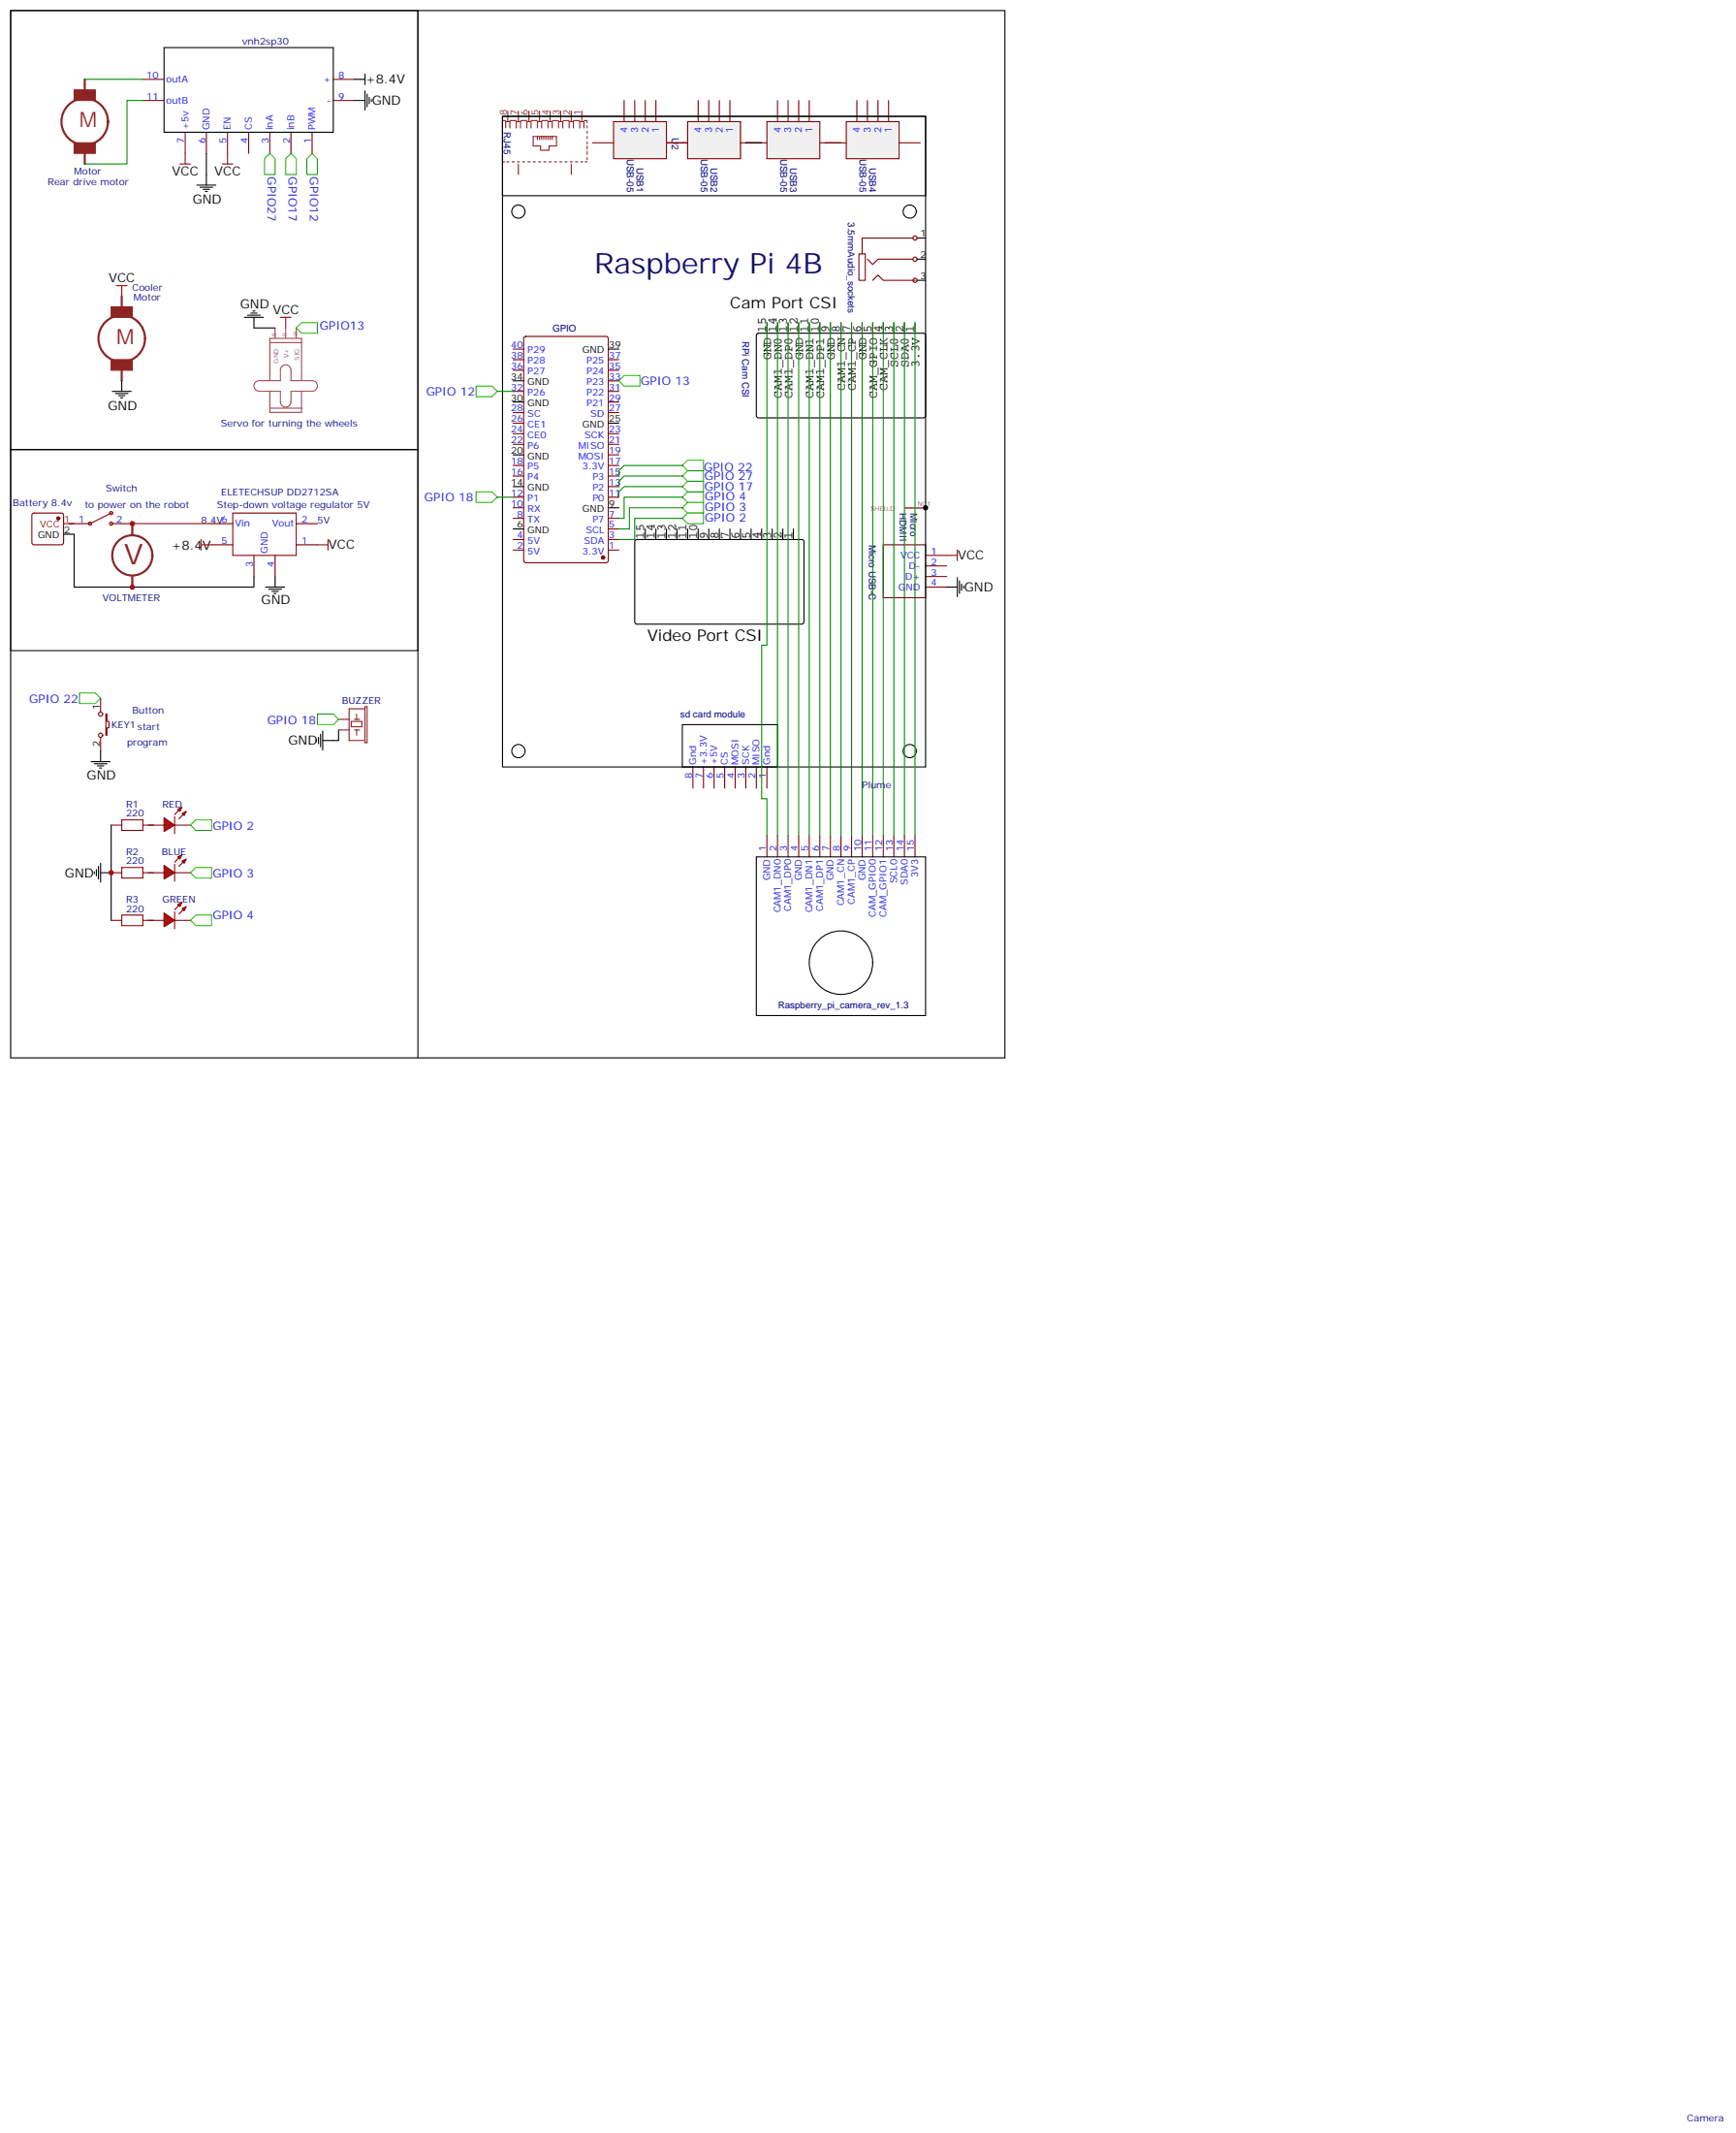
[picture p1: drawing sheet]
<svg xmlns="http://www.w3.org/2000/svg" width="579mm" height="711mm" viewBox="0 0 579 711" stroke-linecap="round" stroke-linejoin="round" font-family="sans-serif">
<path d="M10.9 171.3l.4-.2h9.2l.5 .2 .2 .5v9.2l-.2 .5-.5 .2h-9.2l-.5-.3-.2-.4v-9.2zM70.6 174.6h7M77.6 171.1h21.2v14.1h-21.2zM98.8 174.6h7.1M70.6 181.7h7M84.7 185.2v7.1M91.8 185.2v7.1M98.8 181.7h7.1" fill="none" stroke="#870000" stroke-width=".35"/>
<circle cx="19.4" cy="172.9" r=".53" fill="#870000" stroke="#870000" stroke-width=".35"/>
<path d="M21.2 174.6h3.5" fill="none" stroke="#f00" stroke-width=".35"/>
<path d="M21.2 178.2h3.5" fill="none" stroke="#000" stroke-width=".35"/>
<path d="M44.1 174.6v3.6M44.1 192.3v3.5" fill="none" stroke="#8c2424" stroke-width=".71"/>
<g fill="#8c2424">
<circle cx="44.1" cy="174.6" r=".18"/>
<circle cx="44.1" cy="195.8" r=".18"/>
</g>
<g fill="none" stroke="#8c2424" stroke-width=".71">
<circle cx="28.3" cy="40.6" r="7.8"/>
<circle cx="44.1" cy="185.2" r="6.7"/>
</g>
<g fill="none" stroke="#870000" stroke-width=".35">
<path d="M255.8 278.7v7M259.3 278.7v7M262.9 278.7v7M266.4 278.7v7M269.9 278.7v7M273.4 278.7v7M277 278.7v7M280.5 278.7v7M284 278.7v7M287.5 278.7v7M291.1 278.7v7M294.6 278.7v7"/>
<path d="M298.1 278.7v7M301.7 278.7v7M305.2 278.7v7"/>
</g>
<g fill="none" stroke="#000" stroke-width=".35">
<path d="M252.3 285.7h56.4v53h-56.4z"/>
<circle cx="280.5" cy="321" r="10.6"/>
</g>
<g fill="#8c2424" stroke="#8c2424" stroke-width=".35">
<path d="M24.7 47.6h7.1v3.6h-7.1z"/>
<path d="M24.7 30h7.1v3.5h-7.1z"/>
</g>
<circle cx="28.3" cy="30" r=".18" fill="#8c2424"/>
<g fill="none" stroke="#8c2424" stroke-width=".71">
<path d="M28.3 26.5v3.5M28.3 51.2v3.5"/>
<circle cx="40.6" cy="112.9" r="7.8"/>
</g>
<g fill="#8c2424" stroke="#8c2424" stroke-width=".35">
<path d="M37.1 119.9h7v3.6h-7z"/>
<path d="M37.1 102.3h7v3.5h-7z"/>
</g>
<circle cx="40.6" cy="102.3" r=".18" fill="#8c2424"/>
<path d="M40.6 98.8v3.5M40.6 123.5v3.5" fill="none" stroke="#8c2424" stroke-width=".71"/>
<g fill="none" stroke="#870000" stroke-width=".35">
<path d="M298.1 79.4h7.1M289.3 86.4l1.8 1.8 1.7-1.8h12.4M23 174.6h7M37.1 174.6h7M33.5 232.8v4.6M35.3 238.1h.4v2.5h.7v2.1h-.7v2.5h-.4zM33.5 245.9v4.6"/>
<circle cx="33.5" cy="238.1" r=".71"/>
<circle cx="33.5" cy="245.2" r=".71"/>
</g>
<g fill="none" stroke="#900" stroke-width=".35">
<path d="M37.1 171.1l-7.1 3.5"/>
<circle cx="30" cy="174.6" r=".53"/>
<circle cx="37.1" cy="174.6" r=".53"/>
<circle cx="37.1" cy="171.1" r=".53"/>
</g>
<path d="M90 114.2h10.6M91.8 109.4v3.4M95.3 109.4v3.4M98.8 109.4v3.4M85.2 127.5l1.3-.6h7v-3.5a1.76 1.76 0 0 1 1.8-1.7 1.76 1.76 0 0 1 1.7 1.7v3.5h7.1a1.76 1.76 0 0 1 1.8 1.8 1.76 1.76 0 0 1-1.8 1.8h-7.1v3.5a1.76 1.76 0 0 1-1.7 1.8 1.76 1.76 0 0 1-1.8-1.8v-3.5h-7a1.76 1.76 0 0 1-1.7-1.1 1.76 1.76 0 0 1 .4-1.9zM90 126.9v-14.1h10.6v14.1M90 130.5v7h10.6v-7M90 136.1h10.6" fill="none" stroke="#a64a4a" stroke-width=".35"/>
<path d="M112.9 239.9h3.6M118.2 239.9h1.8M118.9 238.1v1.8M121.7 236.4h-5.2v10.5h5.2M121.7 235.7h.7v11.9h-.7zM112.9 243.4h3.6M117.2 240.6h3.5v1.8h-3.5zM118.2 243.4h1.8M118.9 243.4v1.8" fill="none" stroke="#8c2424" stroke-width=".35"/>
<path d="M305.2 79.4h3.5M305.2 86.4h3.5M305.2 93.5h3.5" fill="none" stroke="#000" stroke-width=".35"/>
<g fill="#f0f0f0" stroke="#870000" stroke-width=".35">
<circle cx="305.2" cy="79.4" r=".71"/>
<circle cx="305.2" cy="86.4" r=".71"/>
<circle cx="305.2" cy="93.5" r=".71"/>
</g>
<g fill="none" stroke="#870000" stroke-width=".35">
<path d="M298.1 79.4h-10.6v5.3h-1v8.8h2.1v-8.8h-1.1M291.1 93.5l1.7-1.8 1.8 1.8h10.6M294.6 181.7h14.1v17.6h-14.1zM308.7 185.2h7.1M308.7 188.7h7.1M308.7 192.3h7.1M308.7 195.8h7.1M231.1 255.8v7M234.6 255.8v7M238.2 255.8v7M241.7 255.8v7M245.2 255.8v7"/>
<path d="M248.7 255.8v7M252.3 255.8v7M255.8 255.8v7"/>
</g>
<path d="M301.8 169.3h6.9" fill="none" stroke="#a64a4a" stroke-width=".35"/>
<path d="M227.6 241.7h31.7v14.1h-31.7z" fill="none" stroke="#000" stroke-width=".35"/>
<g fill="none" stroke="#8c2424" stroke-width=".35">
<path d="M169.4 37v3.6M172.9 37v3.6M176.4 37v3.6M180 37v3.6M183.5 37v3.6M187 37v3.6M190.5 37v3.6M194.1 37v3.6M167.6 42v.7M167.6 43.7v.7M167.6 45.5v.7M167.6 47.3v.7"/>
<path d="M167.6 48.7v1M167.6 50.4v1.1M167.6 52.2v1.1M167.6 53.6v.4h.7M168.7 40.2h-1.1v.7M168.7 42.7v-2.1h1.4v2.1M169 54h.7M170.1 40.2h2.1M170.8 54h.7M172.2 42.7v-2.1h1.4v2.1M172.5 54h.7M172.9 54.7v3.5"/>
<path d="M173.6 40.2h2.1M174.3 54h.7M175.7 42.7v-2.1h1.4v2.1M176.1 54h.7M177.1 40.2h2.1M177.8 54h.7M177.8 45.5h7.8v3.2h-2.5v1.4h-2.8v-1.4h-2.5zM179.2 42.7v-2.1h1.5v2.1M179.2 45.5v1.1M179.6 54h.7M180 45.5v1.1M180.7 40.2h2.1"/>
<path d="M180.7 45.5v1.1M181.4 54h.7M181.4 45.5v1.1M182.1 45.5v1.1M182.8 42.7v-2.1h1.4v2.1M182.8 45.5v1.1M183.1 54h.7M183.5 45.5v1.1M184.2 40.2h2.1M184.2 45.5v1.1M184.9 54h.7M186.3 42.7v-2.1h1.4v2.1"/>
<path d="M186.7 54h.7M187.7 40.2h2.1M188.4 54h.7M189.8 42.7v-2.1h1.4v2.1M190.2 54h.7M190.5 54.7v3.5M191.2 40.2h2.2M191.9 54h.8M193.4 42.7v-2.1h1.4v2.1M193.7 54h.7M194.8 40.2h1v.7M195.1 54h.7"/>
<path d="M195.8 42v.7M195.8 43.7v.7M195.8 45.5v.7M195.8 47.3v.7M195.8 48.7v1M195.8 50.4v1.1M195.8 52.6v.7"/>
</g>
<path d="M204.6 40.6h17.7v12.3h-17.7z" fill="#f0f0f0" stroke="#870000" stroke-width=".35"/>
<path d="M208.2 33.5v7.1M211.7 33.5v7.1M215.2 33.5v7.1M218.8 33.5v7.1M197.6 47.6h7M222.3 47.6h7" fill="none" stroke="#870000" stroke-width=".35"/>
<path d="M229.3 40.6h17.7v12.3h-17.7z" fill="#f0f0f0" stroke="#870000" stroke-width=".35"/>
<path d="M232.9 33.5v7.1M236.4 33.5v7.1M239.9 33.5v7.1M243.5 33.5v7.1M222.3 47.6h7M247 47.6h7" fill="none" stroke="#870000" stroke-width=".35"/>
<path d="M255.8 40.6h17.6v12.3h-17.6z" fill="#f0f0f0" stroke="#870000" stroke-width=".35"/>
<path d="M259.3 33.5v7.1M262.9 33.5v7.1M266.4 33.5v7.1M269.9 33.5v7.1M248.7 47.6h7.1M273.4 47.6h7.1" fill="none" stroke="#870000" stroke-width=".35"/>
<path d="M282.3 40.6h17.6v12.3h-17.6z" fill="#f0f0f0" stroke="#870000" stroke-width=".35"/>
<g fill="none" stroke="#870000" stroke-width=".35">
<path d="M47.7 26.5h7M47.7 33.5h7M111.2 26.5h7M111.2 33.5h7M285.8 33.5v7.1M289.3 33.5v7.1M292.8 33.5v7.1M296.4 33.5v7.1M61.8 44.1v7.1M68.8 44.1v7.1M75.9 44.1v7.1M82.9 44.1v7.1"/>
<path d="M90 44.1v7.1M97 44.1v7.1M104.1 44.1v7.1M275.2 47.6h7.1M299.9 47.6h7.1M171.1 119.9h3.6M171.1 116.4h3.6M174.9 112.4l.5-.2h26.8l.6 .4 .1 74.4-.5 .6-27 .1-.7-.5v-74.3zM202.9 119.9h3.5M171.1 137.6h3.6M171.1 130.5h3.6M171.1 123.5h3.6"/>
<path d="M202.9 137.6h3.5M202.9 134.1h3.5M202.9 130.5h3.5M202.9 127h3.5M202.9 123.5h3.5M171.1 158.8h3.6M171.1 155.2h3.6M171.1 148.2h3.6M171.1 144.6h3.6M171.1 141.1h3.6M202.9 158.8h3.5M202.9 155.2h3.5"/>
<path d="M202.9 151.7h3.5M202.9 148.2h3.5M202.9 144.6h3.5M171.1 179.9h3.6M171.1 172.9h3.6M171.1 165.8h3.6M171.1 169.3h3.6M202.9 179.9h3.5M202.9 176.4h3.5M202.9 172.9h3.5M202.9 165.8h3.5M202.9 162.3h3.5"/>
<path d="M171.1 183.4h3.6M202.9 183.4h3.5"/>
</g>
<g fill="none" stroke="#000" stroke-width=".35">
<path d="M3.6 3.5h331.6v349.3h-331.6zM3.6 3.5h135.8v146.4h-135.8zM54.7 15.9h56.5v28.2h-56.5zM139.4 3.5v349.3M118.2 33.5h3.5M118.2 26.5h3.5M121.7 24.7v3.5M121.7 30.3v6.4M122.4 31.4v4.2M123.2 32.5v2.1M123.9 33.2v.7M167.6 38.8h141.1v217h-141.1z"/>
<path d="M167.6 38.8h141.1v26.5h-141.1zM68.8 51.2v10.5M248.7 47.6h5.3M65.7 61.7h6.3M66.7 62.4h4.2M67.8 63.1h2.1M68.5 63.9h.7M81.5 105.8h6.4M82.6 105.1h4.2M83.6 104.4h2.2M84.3 103.7h.8M84.7 105.8v3.6h7.1"/>
<path d="M202.9 116.4h3.5M252.5 111.3l.5-.2 55.3 .1 .4 .6-.1 27.1-.6 .4h-55.3l-.4-.7v-26.8zM255.8 107.6v3.5M259.3 107.6v3.5M262.9 107.6v3.5M266.4 107.6v3.5M269.9 107.6v3.5M273.4 107.6v3.5M277 107.6v3.5M280.5 107.6v3.5M284 107.6v3.5M287.5 107.6v3.5"/>
<path d="M291.1 107.6v3.5M294.6 107.6v3.5M298.1 107.6v3.5M301.7 107.6v3.5M305.2 107.6v3.5M37.4 130.5h6.4M38.5 131.2h4.2M39.5 131.9h2.2M40.3 132.6h.7M40.6 127v3.5M171.1 127h3.6M171.1 134.1h3.6"/>
<path d="M3.6 149.9h135.8v67.1h-135.8zM171.1 151.7h3.6M202.9 141.1h3.5M24.7 178.2v17.6h60v-3.5M171.1 162.3h3.6M171.1 176.4h3.6M202.9 169.3h3.5M215.2 176.4v3.5M218.8 176.4v3.5M222.3 176.4v3.5M225.8 176.4v3.5M229.3 176.4v3.5"/>
<path d="M232.9 176.4v3.5M236.4 176.4v3.5M239.9 176.4v3.5M243.5 176.4v3.5M247 176.4v3.5M250.5 176.4v3.5M254 176.4v3.5M257.6 176.4v3.5M261.1 176.4v3.5M264.6 176.4v3.5M88.6 195.8h6.3M89.6 196.5h4.3"/>
<path d="M90.7 197.2h2.1M91.4 197.9h.7M91.8 192.3v3.5M211.9 180.1l.5-.2 55.3 .1 .4 .6v27.1l-.7 .4h-55.3l-.4-.7v-26.8zM30.4 254h6.3M31.4 254.7h4.3M32.5 255.4h2.1M33.2 256.1h.7M33.5 250.5v3.5M105.5 246.6v.7M106.2 245.9v2.1M106.9 244.8v4.3"/>
<path d="M107.6 243.8v6.3M112.9 243.4v3.5h-5.3"/>
<circle cx="172.9" cy="70.6" r="2.2"/>
<circle cx="303.4" cy="70.6" r="2.2"/>
<circle cx="172.9" cy="250.5" r="2.2"/>
<circle cx="303.4" cy="250.5" r="2.2"/>
</g>
<circle cx="201.1" cy="185.9" r=".53" fill="#870000" stroke="#870000" stroke-width=".35"/>
<g fill="none" stroke="#008700" stroke-width=".35">
<path d="M28.3 26.5h19.4M47.7 33.5h-5.3v21.2h-14.1M262.9 107.6v171.1M266.4 107.6v171.1M269.9 107.6v171.1M273.4 107.6v171.1M277 107.6v171.1M280.5 107.6v171.1M284 107.6v171.1M287.5 107.6v171.1M291.1 107.6v171.1M294.6 107.6v171.1"/>
<path d="M298.1 107.6v171.1M301.7 107.6v171.1M305.2 107.6v171.1"/>
</g>
<path d="M90 51.2l1.8 1.7v5.3h-3.6v-5.3zM97 51.2l1.8 1.7v5.3h-3.5v-5.3zM104.1 51.2l1.8 1.7v5.3h-3.6v-5.3zM100.6 107.6h5.3v3.5h-5.3l-1.8-1.7zM26.5 231.1h5.3l1.7 1.7-1.7 1.8h-5.3zM105.9 238.1h5.3l1.7 1.8-1.7 1.8h-5.3z" fill="none" stroke="#3c0" stroke-width=".35"/>
<g fill="none" stroke="#c00" stroke-width=".35">
<path d="M60 54.7h3.5M61.8 51.2v3.5M74.1 54.7h3.5M75.9 51.2v3.5M38.8 95.2h3.6M40.6 95.2v3.6M93.5 105.8h3.5M95.3 105.8v3.6M44.1 174.6h26.5M67.1 179.9v3.5M109.4 179.9v3.5M67.1 181.7h3.5"/>
<path d="M105.9 181.7h3.5"/>
</g>
<g fill="#f00" stroke="#870000" stroke-width=".35">
<path d="M54.7 272.7l3.5 2.5-3.5 2.1z"/>
<path d="M58.2 272.3v5.7z"/>
</g>
<g fill="#870000" stroke="#870000" stroke-width=".35">
<path d="M59.7 270.2l-1.5 1.4z"/>
<path d="M59.7 273l1.4-1.4z"/>
</g>
<g fill="#f00" stroke="#870000" stroke-width=".35">
<path d="M59.3 269.9l1.4-.7-.7 1.4z"/>
<path d="M60.7 271.3l1.4-.7-.7 1.4z"/>
</g>
<path d="M49.4 275.2h5.3M58.2 275.2h5.3" fill="none" stroke="#870000" stroke-width=".35"/>
<g fill="#f00" stroke="#870000" stroke-width=".35">
<path d="M54.7 288.6l3.5 2.4-3.5 2.2z"/>
<path d="M58.2 288.2v5.7z"/>
</g>
<g fill="#870000" stroke="#870000" stroke-width=".35">
<path d="M59.7 286.1l-1.5 1.4z"/>
<path d="M59.7 288.9l1.4-1.4z"/>
</g>
<g fill="#f00" stroke="#870000" stroke-width=".35">
<path d="M59.3 285.7l1.4-.7-.7 1.5z"/>
<path d="M60.7 287.2l1.4-.7-.7 1.4z"/>
</g>
<path d="M49.4 291h5.3M58.2 291h5.3" fill="none" stroke="#870000" stroke-width=".35"/>
<g fill="#f00" stroke="#870000" stroke-width=".35">
<path d="M54.7 304.4l3.5 2.5-3.5 2.1z"/>
<path d="M58.2 304.1v5.6z"/>
</g>
<g fill="#870000" stroke="#870000" stroke-width=".35">
<path d="M59.7 302l-1.5 1.4z"/>
<path d="M59.7 304.8l1.4-1.4z"/>
</g>
<g fill="#f00" stroke="#870000" stroke-width=".35">
<path d="M59.3 301.6l1.4-.7-.7 1.4z"/>
<path d="M60.7 303l1.4-.7-.7 1.4z"/>
</g>
<path d="M37.1 275.2h3.5M47.7 275.2h3.5M37.1 291h3.5M47.7 291h3.5M37.1 306.9h3.5M47.7 306.9h7M58.2 306.9h5.3" fill="none" stroke="#870000" stroke-width=".35"/>
<path d="M40.6 273.4h7.1v3.5h-7.1zM40.6 289.3h7.1v3.5h-7.1zM40.6 305.2h7.1v3.5h-7.1z" fill="none" stroke="#a10000" stroke-width=".35"/>
<path d="M315.8 195.8h3.5M319.3 192.6v6.4M320 193.7v4.2M320.7 194.7v2.1M321.4 195.4v.7M37.1 275.2v31.7M31.4 290.7v.7M32.1 290v2.1M32.8 288.9v4.3M33.5 291h3.6M33.5 287.9v6.3" fill="none" stroke="#000" stroke-width=".35"/>
<path d="M158.8 128.8h5.3l1.7 1.7-1.7 1.8h-5.3zM206.4 127l1.8-1.8h5.3v3.6h-5.3zM227.6 155.2l1.7-1.7h5.3v3.5h-5.3zM227.6 158.8l1.7-1.8h5.3v3.5h-5.3zM158.8 164h5.3l1.7 1.8-1.7 1.8h-5.3zM227.6 165.8l1.7-1.8h5.3v3.6h-5.3zM227.6 172.9l1.7-1.8h5.3v3.5h-5.3zM227.6 169.3l1.7-1.7h5.3v3.5h-5.3zM227.6 162.3l1.7-1.8h5.3v3.5h-5.3zM65.3 273.4h5.3v3.5h-5.3l-1.8-1.7zM65.3 289.3h5.3v3.5h-5.3l-1.8-1.8zM65.3 305.2h5.3v3.5h-5.3l-1.8-1.8z" fill="none" stroke="#3c0" stroke-width=".35"/>
<path d="M255.8 107.6v107.6h-1.8v51.1h1.8v12.4M259.3 107.6v171.1M165.8 130.5h5.3M227.6 155.2h-19.4l-1.8 1.8v1.8M227.6 158.8h-19.4l-1.8 1.7v1.8M165.8 165.8h5.3M227.6 165.8h-19.4v7.1h-1.8M227.6 169.3h-17.7v7.1h-3.5M227.6 172.9h-15.9v7h-5.3M227.6 162.3h-19.4l-1.8 1.7v1.8" fill="none" stroke="#008700" stroke-width=".35"/>
<path d="M315.8 185.2h3.5M319.3 183.4v3.6" fill="none" stroke="#c00" stroke-width=".35"/>
<g fill="#c00">
<circle cx="44.1" cy="174.6" r=".88"/>
<circle cx="44.1" cy="195.8" r=".88"/>
<circle cx="37.1" cy="291" r=".88"/>
</g>
<circle cx="308.7" cy="169.3" r=".88" fill="#000"/>
<text font-size="9.5" fill="#000080" x="198.2" y="91.1">Raspberry Pi 4B</text>
<text font-size="9.5" fill="#8d2323" x="41.3" y="188">V</text>
<g font-size="7.1" fill="#8d2323">
<text x="26.5" y="42.3">M</text>
<text x="38.8" y="114.7">M</text>
</g>
<g font-size="5.3">
<text x="243.5" y="102.7">Cam Port CSI</text>
<text x="215.9" y="213.8">Video Port CSI</text>
</g>
<g font-size="4.2">
<text x="121.9" y="27.9">+8.4V</text>
<text x="124" y="34.9">GND</text>
<text x="57.4" y="58.6">VCC</text>
<text x="71.5" y="58.6">VCC</text>
<text x="64.2" y="67.8">GND</text>
<text x="36.3" y="94.2">VCC</text>
<text x="80.1" y="102.7">GND</text>
<text x="91" y="104.8">VCC</text>
<text x="255.4" y="110.9" transform="rotate(-90 255.4 110.9)">15</text>
<text x="259" y="110.9" transform="rotate(-90 259 110.9)">14</text>
<text x="262.5" y="110.9" transform="rotate(-90 262.5 110.9)">13</text>
<text x="266" y="110.9" transform="rotate(-90 266 110.9)">12</text>
<text x="269.6" y="110.9" transform="rotate(-90 269.6 110.9)">11</text>
<text x="273.1" y="110.9" transform="rotate(-90 273.1 110.9)">10</text>
<text x="276.6" y="110.9" transform="rotate(-90 276.6 110.9)">9</text>
<text x="280.1" y="110.9" transform="rotate(-90 280.1 110.9)">8</text>
<text x="283.7" y="110.9" transform="rotate(-90 283.7 110.9)">7</text>
<text x="287.2" y="110.9" transform="rotate(-90 287.2 110.9)">6</text>
<text x="290.7" y="110.9" transform="rotate(-90 290.7 110.9)">5</text>
<text x="294.3" y="110.9" transform="rotate(-90 294.3 110.9)">4</text>
<text x="297.8" y="110.9" transform="rotate(-90 297.8 110.9)">3</text>
<text x="301.3" y="110.9" transform="rotate(-90 301.3 110.9)">2</text>
<text x="304.8" y="110.9" transform="rotate(-90 304.8 110.9)">1</text>
<text x="257.2" y="120.1" transform="rotate(-90 257.2 120.1)">GND</text>
<text x="267.8" y="120.1" transform="rotate(-90 267.8 120.1)">GND</text>
<text x="278.4" y="120.1" transform="rotate(-90 278.4 120.1)">GND</text>
<text x="289" y="120.1" transform="rotate(-90 289 120.1)">GND</text>
<text x="299.5" y="122.6" transform="rotate(-90 299.5 122.6)">SCL0</text>
<text x="303.1" y="122.6" transform="rotate(-90 303.1 122.6)">SDA0</text>
<text x="306.6" y="122.6" transform="rotate(-90 306.6 122.6)">3.3V</text>
<text x="281.9" y="130.2" transform="rotate(-90 281.9 130.2)">CAM1_CN</text>
<text x="285.4" y="130.2" transform="rotate(-90 285.4 130.2)">CAM1_CP</text>
<text x="296" y="130.2" transform="rotate(-90 296 130.2)">CAM_CLK</text>
<text x="36" y="136.6">GND</text>
<text x="260.7" y="132.8" transform="rotate(-90 260.7 132.8)">CAM1_DN0</text>
<text x="264.3" y="132.8" transform="rotate(-90 264.3 132.8)">CAM1_DP0</text>
<text x="271.3" y="132.8" transform="rotate(-90 271.3 132.8)">CAM1_DN1</text>
<text x="274.8" y="132.8" transform="rotate(-90 274.8 132.8)">CAM1_DP1</text>
<text x="292.5" y="132.8" transform="rotate(-90 292.5 132.8)">CAM_GPIO</text>
<text x="214.9" y="179.7" transform="rotate(-90 214.9 179.7)">15</text>
<text x="218.4" y="179.7" transform="rotate(-90 218.4 179.7)">14</text>
<text x="221.9" y="179.7" transform="rotate(-90 221.9 179.7)">13</text>
<text x="225.5" y="179.7" transform="rotate(-90 225.5 179.7)">12</text>
<text x="229" y="179.7" transform="rotate(-90 229 179.7)">11</text>
<text x="232.5" y="179.7" transform="rotate(-90 232.5 179.7)">10</text>
<text x="236" y="179.7" transform="rotate(-90 236 179.7)">9</text>
<text x="239.6" y="179.7" transform="rotate(-90 239.6 179.7)">8</text>
<text x="243.1" y="179.7" transform="rotate(-90 243.1 179.7)">7</text>
<text x="246.6" y="179.7" transform="rotate(-90 246.6 179.7)">6</text>
<text x="250.2" y="179.7" transform="rotate(-90 250.2 179.7)">5</text>
<text x="253.7" y="179.7" transform="rotate(-90 253.7 179.7)">4</text>
<text x="257.2" y="179.7" transform="rotate(-90 257.2 179.7)">3</text>
<text x="260.7" y="179.7" transform="rotate(-90 260.7 179.7)">2</text>
<text x="264.3" y="179.7" transform="rotate(-90 264.3 179.7)">1</text>
<text x="57.2" y="183.3">+8.4V</text>
<text x="109.6" y="183.1">VCC</text>
<text x="319.5" y="186.6">VCC</text>
<text x="321.6" y="197.2">GND</text>
<text x="87.2" y="201.4">GND</text>
<text x="96.2" y="248.3">GND</text>
<text x="29" y="260.1">GND</text>
<text x="21.6" y="292.7">GND</text>
</g>
<g font-size="3.9" fill="#00f">
<text x="89.2" y="59" transform="rotate(90 89.2 59)">GPIO27</text>
<text x="96.3" y="59" transform="rotate(90 96.3 59)">GPIO17</text>
<text x="103.3" y="59" transform="rotate(90 103.3 59)">GPIO12</text>
<text x="106.7" y="110">GPIO13</text>
<text x="142.1" y="131.8">GPIO 12</text>
<text x="213.8" y="128.3">GPIO 13</text>
<text x="234.7" y="157">GPIO 22</text>
<text x="234.9" y="160.1">GPIO 27</text>
<text x="141.6" y="167.3">GPIO 18</text>
<text x="234.9" y="163.6">GPIO 17</text>
<text x="235.1" y="166.9">GPIO 4</text>
<text x="235.1" y="174">GPIO 2</text>
<text x="235.1" y="170.5">GPIO 3</text>
<text x="9.8" y="234.3">GPIO 22</text>
<text x="89.1" y="241.4">GPIO 18</text>
<text x="70.9" y="276.7">GPIO 2</text>
<text x="70.9" y="292.5">GPIO 3</text>
<text x="70.9" y="306.7">GPIO 4</text>
</g>
<g font-size="3.2" fill="#000080">
<text x="80.8" y="14.8">vnh2sp30</text>
<text x="168.1" y="44.1" transform="rotate(90 168.1 44.1)">RJ45</text>
<text x="224" y="45.9" transform="rotate(90 224 45.9)">U2</text>
<text x="209.1" y="52.9" transform="rotate(90 209.1 52.9)">USB-05</text>
<text x="233.8" y="52.9" transform="rotate(90 233.8 52.9)">USB-05</text>
<text x="260.3" y="52.9" transform="rotate(90 260.3 52.9)">USB-05</text>
<text x="286.7" y="52.9" transform="rotate(90 286.7 52.9)">USB-05</text>
<text x="24.7" y="58.2">Motor</text>
<text x="212.3" y="55.8" transform="rotate(90 212.3 55.8)">USB1</text>
<text x="237" y="55.8" transform="rotate(90 237 55.8)">USB2</text>
<text x="263.5" y="55.8" transform="rotate(90 263.5 55.8)">USB3</text>
<text x="289.9" y="55.8" transform="rotate(90 289.9 55.8)">USB4</text>
<text x="15.9" y="61.7">Rear drive motor</text>
<text x="282.8" y="74.1" transform="rotate(90 282.8 74.1)">3.5mmAudio_sockets</text>
<text x="44.1" y="97">Cooler</text>
<text x="44.6" y="100.1">Motor</text>
<text x="184.3" y="110.4">GPIO</text>
<text x="247.6" y="113.7" transform="rotate(90 247.6 113.7)">RPi Cam CSI</text>
<text x="73.7" y="142.2">Servo for turning the wheels</text>
<text x="35.3" y="164">Switch</text>
<text x="73.8" y="165.2">ELETECHSUP DD2712SA</text>
<text x="4.3" y="168.7">Battery 8.4v</text>
<text x="28.3" y="169.3">to power on the robot</text>
<text x="72.4" y="169.3">Step-down voltage regulator 5V</text>
<text x="300" y="171.1" transform="rotate(90 300 171.1)">HDMI1</text>
<text x="303.6" y="171.1" transform="rotate(90 303.6 171.1)">Micro</text>
<text x="67.1" y="174.6">8.4V6</text>
<text x="105.9" y="174.6">5V</text>
<text x="289.8" y="181.7" transform="rotate(90 289.8 181.7)">Micro USB-C</text>
<text x="34.2" y="200.5">VOLTMETER</text>
<text x="44.1" y="238.1">Button</text>
<text x="114" y="234.6">BUZZER</text>
<text x="226.9" y="239.3">sd card module</text>
<text x="37.1" y="242.8">KEY1 start</text>
<text x="42.4" y="248.7">program</text>
<text x="287.5" y="262.8">Plume</text>
<text x="42" y="269.2">R1</text>
<text x="54.1" y="269.3">RED</text>
<text x="42" y="272.3">220</text>
<text x="42" y="285.1">R2</text>
<text x="53.9" y="285.2">BLUE</text>
<text x="42" y="288.2">220</text>
<text x="42" y="304.1">220</text>
<text x="42" y="301">R3</text>
<text x="54.2" y="301">GREEN</text>
<text x="259.5" y="336.2">Raspberry_pi_camera_rev_1.3</text>
<text x="562.7" y="707.3">Camera</text>
</g>
<g font-size="3.2" fill="#00f">
<text x="48.9" y="26.1">10</text>
<text x="55.4" y="27.5">outA</text>
<text x="107.9" y="27.5">+</text>
<text x="112.9" y="26.1">8</text>
<text x="48.9" y="33.2">11</text>
<text x="55.4" y="34.6">outB</text>
<text x="109" y="34.6">-</text>
<text x="112.9" y="33.2">9</text>
<text x="61.4" y="47.9" transform="rotate(-90 61.4 47.9)">7</text>
<text x="62.8" y="43.4" transform="rotate(-90 62.8 43.4)">+5v</text>
<text x="68.5" y="47.9" transform="rotate(-90 68.5 47.9)">6</text>
<text x="69.9" y="43.4" transform="rotate(-90 69.9 43.4)">GND</text>
<text x="75.5" y="47.9" transform="rotate(-90 75.5 47.9)">5</text>
<text x="76.9" y="43.4" transform="rotate(-90 76.9 43.4)">EN</text>
<text x="82.6" y="47.9" transform="rotate(-90 82.6 47.9)">4</text>
<text x="84" y="43.4" transform="rotate(-90 84 43.4)">CS</text>
<text x="89.6" y="47.9" transform="rotate(-90 89.6 47.9)">3</text>
<text x="91.1" y="43.4" transform="rotate(-90 91.1 43.4)">inA</text>
<text x="96.7" y="47.9" transform="rotate(-90 96.7 47.9)">2</text>
<text x="98.1" y="43.4" transform="rotate(-90 98.1 43.4)">inB</text>
<text x="103.8" y="47.9" transform="rotate(-90 103.8 47.9)">1</text>
<text x="105.2" y="43.4" transform="rotate(-90 105.2 43.4)">PWM</text>
<text x="209.2" y="44.3" transform="rotate(-90 209.2 44.3)">4</text>
<text x="212.8" y="44.3" transform="rotate(-90 212.8 44.3)">3</text>
<text x="216.3" y="44.3" transform="rotate(-90 216.3 44.3)">2</text>
<text x="219.8" y="44.3" transform="rotate(-90 219.8 44.3)">1</text>
<text x="233.9" y="44.3" transform="rotate(-90 233.9 44.3)">4</text>
<text x="237.5" y="44.3" transform="rotate(-90 237.5 44.3)">3</text>
<text x="241" y="44.3" transform="rotate(-90 241 44.3)">2</text>
<text x="244.5" y="44.3" transform="rotate(-90 244.5 44.3)">1</text>
<text x="260.4" y="44.3" transform="rotate(-90 260.4 44.3)">4</text>
<text x="263.9" y="44.3" transform="rotate(-90 263.9 44.3)">3</text>
<text x="267.4" y="44.3" transform="rotate(-90 267.4 44.3)">2</text>
<text x="271" y="44.3" transform="rotate(-90 271 44.3)">1</text>
<text x="286.8" y="44.3" transform="rotate(-90 286.8 44.3)">4</text>
<text x="290.4" y="44.3" transform="rotate(-90 290.4 44.3)">3</text>
<text x="293.9" y="44.3" transform="rotate(-90 293.9 44.3)">2</text>
<text x="297.4" y="44.3" transform="rotate(-90 297.4 44.3)">1</text>
<text x="170.5" y="116.1">40</text>
<text x="170.5" y="119.6">38</text>
<text x="176" y="117.8">P29</text>
<text x="203.1" y="119.6">37</text>
<text x="170.5" y="123.1">36</text>
<text x="176" y="121.4">P28</text>
<text x="176" y="124.9">P27</text>
<text x="195.6" y="124.9">P24</text>
<text x="195.6" y="121.4">P25</text>
<text x="203.1" y="123.1">35</text>
<text x="170.5" y="130.2">32</text>
<text x="176" y="131.9">P26</text>
<text x="195.6" y="131.9">P22</text>
<text x="195.6" y="128.4">P23</text>
<text x="203.1" y="130.2">31</text>
<text x="203.1" y="126.6">33</text>
<text x="170.5" y="137.2">28</text>
<text x="195.6" y="135.5">P21</text>
<text x="203.1" y="137.2">27</text>
<text x="203.1" y="133.7">29</text>
<text x="170.5" y="140.8">26</text>
<text x="176" y="139">SC</text>
<text x="176" y="142.5">CE1</text>
<text x="197" y="139">SD</text>
<text x="170.5" y="144.3">24</text>
<text x="170.5" y="147.8">22</text>
<text x="176" y="146">CE0</text>
<text x="176" y="149.6">P6</text>
<text x="192.9" y="149.6">MISO</text>
<text x="195" y="146">SCK</text>
<text x="203.1" y="147.8">21</text>
<text x="203.1" y="144.3">23</text>
<text x="170.5" y="154.9">18</text>
<text x="192.9" y="153.1">MOSI</text>
<text x="203.1" y="154.9">17</text>
<text x="203.1" y="151.3">19</text>
<text x="170.5" y="158.4">16</text>
<text x="176" y="156.6">P5</text>
<text x="176" y="160.2">P4</text>
<text x="194.2" y="156.6">3.3V</text>
<text x="197.6" y="160.2">P3</text>
<text x="203.1" y="161.9">13</text>
<text x="203.1" y="158.4">15</text>
<text x="170.5" y="165.5">12</text>
<text x="176" y="167.2">P1</text>
<text x="197.6" y="167.2">P0</text>
<text x="197.6" y="163.7">P2</text>
<text x="203.1" y="165.5">11</text>
<text x="170.5" y="169">10</text>
<text x="172.5" y="172.5">8</text>
<text x="176" y="170.7">RX</text>
<text x="203.1" y="172.5">7</text>
<text x="26.2" y="174.3">1</text>
<text x="38.8" y="174.3">2</text>
<text x="78.4" y="175.7">Vin</text>
<text x="90.8" y="175.7">Vout</text>
<text x="100.6" y="174.3">2</text>
<text x="172.5" y="179.6">4</text>
<text x="176" y="174.3">TX</text>
<text x="195.4" y="177.8">SCL</text>
<text x="197.6" y="174.3">P7</text>
<text x="203.1" y="179.6">3</text>
<text x="203.1" y="176">5</text>
<text x="73.9" y="181.3">5</text>
<text x="89.3" y="184.5" transform="rotate(-90 89.3 184.5)">GND</text>
<text x="100.6" y="181.3">1</text>
<text x="172.5" y="183.1">2</text>
<text x="176" y="181.3">5V</text>
<text x="176" y="184.9">5V</text>
<text x="194.2" y="184.9">3.3V</text>
<text x="194.8" y="181.3">SDA</text>
<text x="203.1" y="183.1">1</text>
<text x="310.5" y="184.9">1</text>
<text x="84.3" y="189" transform="rotate(-90 84.3 189)">3</text>
<text x="91.4" y="189" transform="rotate(-90 91.4 189)">4</text>
<text x="300.4" y="186.3">VCC</text>
<text x="303.1" y="189.8">D-</text>
<text x="310.5" y="188.4">2</text>
<text x="310.5" y="191.9">3</text>
<text x="299.7" y="196.8">GND</text>
<text x="301.9" y="193.3">D+</text>
<text x="310.5" y="195.4">4</text>
<text x="232.2" y="255.1" transform="rotate(-90 232.2 255.1)">Gnd</text>
<text x="235.7" y="255.1" transform="rotate(-90 235.7 255.1)">+3.3V</text>
<text x="239.2" y="255.1" transform="rotate(-90 239.2 255.1)">+5V</text>
<text x="242.7" y="255.1" transform="rotate(-90 242.7 255.1)">CS</text>
<text x="246.3" y="255.1" transform="rotate(-90 246.3 255.1)">MOSI</text>
<text x="249.8" y="255.1" transform="rotate(-90 249.8 255.1)">SCK</text>
<text x="253.3" y="255.1" transform="rotate(-90 253.3 255.1)">MISO</text>
<text x="256.9" y="255.1" transform="rotate(-90 256.9 255.1)">Gnd</text>
<text x="230.8" y="259.5" transform="rotate(-90 230.8 259.5)">8</text>
<text x="234.3" y="259.5" transform="rotate(-90 234.3 259.5)">7</text>
<text x="237.8" y="259.5" transform="rotate(-90 237.8 259.5)">6</text>
<text x="241.3" y="259.5" transform="rotate(-90 241.3 259.5)">5</text>
<text x="244.9" y="259.5" transform="rotate(-90 244.9 259.5)">4</text>
<text x="248.4" y="259.5" transform="rotate(-90 248.4 259.5)">3</text>
<text x="251.9" y="259.5" transform="rotate(-90 251.9 259.5)">2</text>
<text x="255.4" y="259.5" transform="rotate(-90 255.4 259.5)">1</text>
<text x="255.4" y="284" transform="rotate(-90 255.4 284)">1</text>
<text x="259" y="284" transform="rotate(-90 259 284)">2</text>
<text x="262.5" y="284" transform="rotate(-90 262.5 284)">3</text>
<text x="266" y="284" transform="rotate(-90 266 284)">4</text>
<text x="269.6" y="284" transform="rotate(-90 269.6 284)">5</text>
<text x="273.1" y="284" transform="rotate(-90 273.1 284)">6</text>
<text x="276.6" y="284" transform="rotate(-90 276.6 284)">7</text>
<text x="280.1" y="284" transform="rotate(-90 280.1 284)">8</text>
<text x="283.7" y="284" transform="rotate(-90 283.7 284)">9</text>
<text x="287.2" y="284" transform="rotate(-90 287.2 284)">10</text>
<text x="290.7" y="284" transform="rotate(-90 290.7 284)">11</text>
<text x="294.3" y="284" transform="rotate(-90 294.3 284)">12</text>
<text x="297.8" y="284" transform="rotate(-90 297.8 284)">13</text>
<text x="301.3" y="284" transform="rotate(-90 301.3 284)">14</text>
<text x="304.8" y="284" transform="rotate(-90 304.8 284)">15</text>
<text x="256.9" y="293.7" transform="rotate(-90 256.9 293.7)">GND</text>
<text x="267.4" y="293.7" transform="rotate(-90 267.4 293.7)">GND</text>
<text x="278" y="293.7" transform="rotate(-90 278 293.7)">GND</text>
<text x="288.6" y="293.7" transform="rotate(-90 288.6 293.7)">GND</text>
<text x="306.2" y="292.7" transform="rotate(-90 306.2 292.7)">3V3</text>
<text x="299.2" y="294.6" transform="rotate(-90 299.2 294.6)">SCL0</text>
<text x="302.7" y="295.3" transform="rotate(-90 302.7 295.3)">SDA0</text>
<text x="260.4" y="304.4" transform="rotate(-90 260.4 304.4)">CAM1_DN0</text>
<text x="263.9" y="303.9" transform="rotate(-90 263.9 303.9)">CAM1_DP0</text>
<text x="271" y="304.4" transform="rotate(-90 271 304.4)">CAM1_DN1</text>
<text x="274.5" y="303.9" transform="rotate(-90 274.5 303.9)">CAM1_DP1</text>
<text x="281.6" y="302.1" transform="rotate(-90 281.6 302.1)">CAM1_CN</text>
<text x="285.1" y="301.7" transform="rotate(-90 285.1 301.7)">CAM1_CP</text>
<text x="292.1" y="305.8" transform="rotate(-90 292.1 305.8)">CAM_GPIO0</text>
<text x="295.7" y="305.8" transform="rotate(-90 295.7 305.8)">CAM_GPIO1</text>
</g>
<g font-size="3.2" fill="#8d2323">
<text x="169" y="38.5" transform="rotate(-90 169 38.5)">8</text>
<text x="172.5" y="38.5" transform="rotate(-90 172.5 38.5)">7</text>
<text x="176.1" y="38.5" transform="rotate(-90 176.1 38.5)">6</text>
<text x="179.6" y="38.5" transform="rotate(-90 179.6 38.5)">5</text>
<text x="183.1" y="38.5" transform="rotate(-90 183.1 38.5)">4</text>
<text x="186.7" y="38.5" transform="rotate(-90 186.7 38.5)">3</text>
<text x="190.2" y="38.5" transform="rotate(-90 190.2 38.5)">2</text>
<text x="193.7" y="38.5" transform="rotate(-90 193.7 38.5)">1</text>
</g>
<g font-size="3.2">
<text x="307" y="79">1</text>
<text x="307" y="86.1">2</text>
<text x="307" y="93.1">3</text>
<text x="194.3" y="117.8">GND</text>
<text x="203.1" y="116.1">39</text>
<text x="170.5" y="126.6">34</text>
<text x="176" y="128.4">GND</text>
<text x="170.5" y="133.7">30</text>
<text x="176" y="135.5">GND</text>
<text x="194.3" y="142.5">GND</text>
<text x="203.1" y="140.8">25</text>
<text x="170.5" y="151.3">20</text>
<text x="176" y="153.1">GND</text>
<text x="170.5" y="161.9">14</text>
<text x="176" y="163.7">GND</text>
<text x="194.3" y="170.7">GND</text>
<text x="203.1" y="169">9</text>
<text x="12.6" y="179.6">GND</text>
<text x="21.4" y="177.8">2</text>
<text x="172.5" y="176">6</text>
<text x="176" y="177.8">GND</text>
<text x="33.2" y="236.7" transform="rotate(-90 33.2 236.7)">1</text>
<text x="33.2" y="249" transform="rotate(-90 33.2 249)">2</text>
</g>
<g font-size="3.2" fill="#f00">
<text x="13.3" y="176">VCC</text>
<text x="21.4" y="174.3">1</text>
</g>
<g font-size="2.1" fill="#a54b4b">
<text x="96.3" y="119.4" transform="rotate(-90 96.3 119.4)">V+</text>
<text x="92.8" y="121.1" transform="rotate(-90 92.8 121.1)">GND</text>
<text x="99.9" y="120.2" transform="rotate(-90 99.9 120.2)">SIG</text>
<text x="290.3" y="170.4">SHEILD</text>
<text x="306" y="168.6">NC1</text>
</g>
<g font-size="1.8" fill="#a54b4b">
<text x="92.1" y="112.1" transform="rotate(-90 92.1 112.1)">B</text>
<text x="95.6" y="112.1" transform="rotate(-90 95.6 112.1)">R</text>
<text x="99.2" y="112.1" transform="rotate(-90 99.2 112.1)">W</text>
</g>
</svg>
